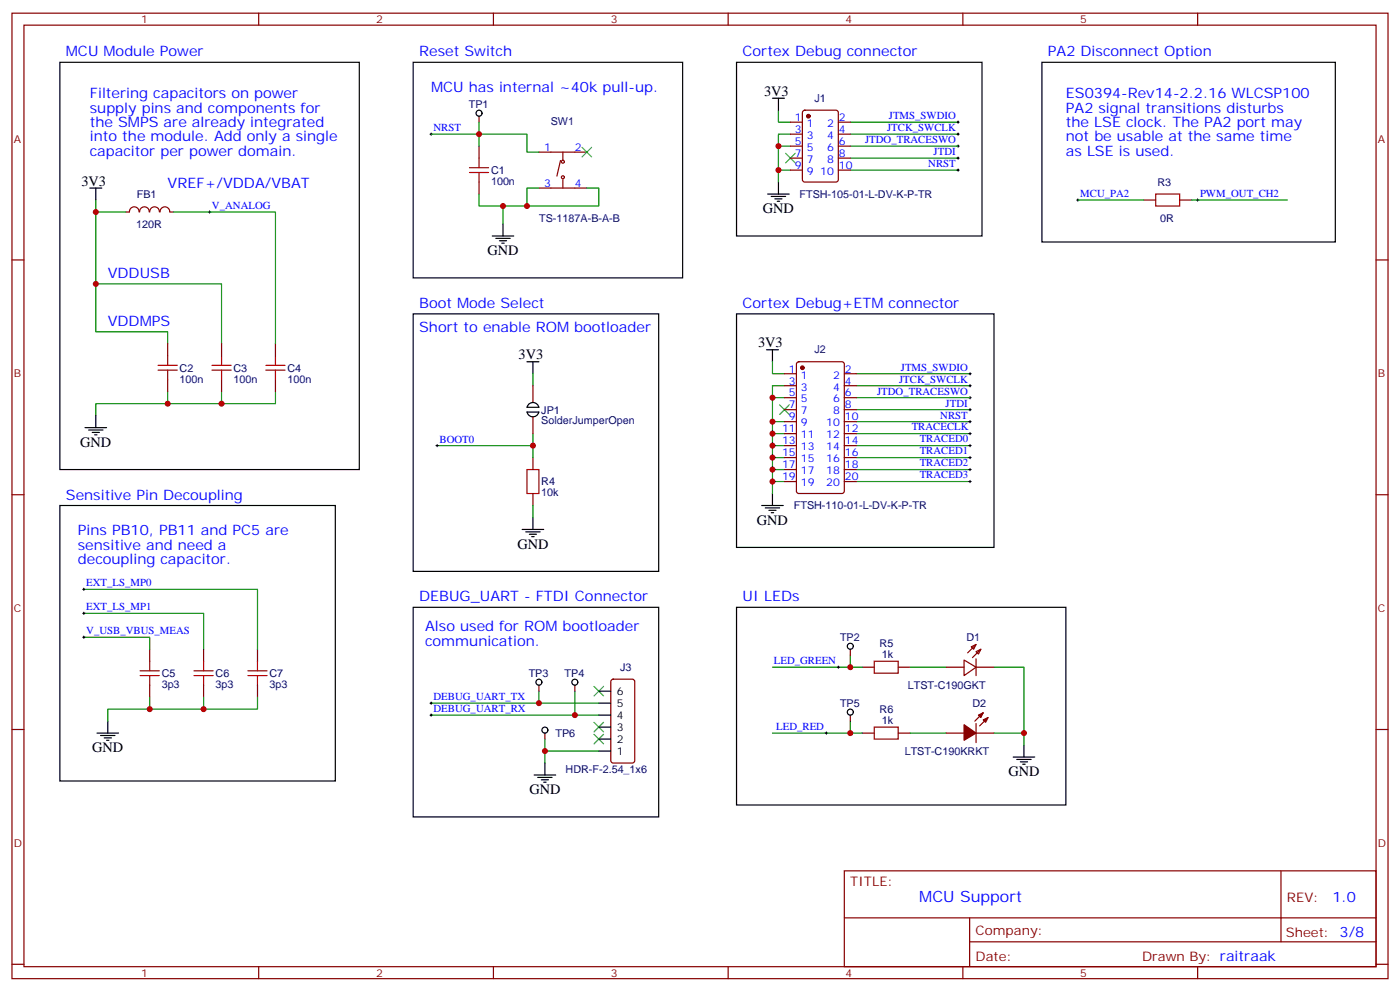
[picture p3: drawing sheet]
<svg xmlns="http://www.w3.org/2000/svg" width="412mm" height="292mm" viewBox="0 0 412 292" stroke-linecap="round" stroke-linejoin="round" font-family="sans-serif">
<g fill="none" stroke="#870000" stroke-width=".35">
<path d="M3.5 3.9h405.4v284.3h-405.4zM7.1 7.4h398.2v277.3h-398.2zM76.2 3.9v3.5M145.3 3.9v3.5M214.5 3.9v3.5M283.6 3.9v3.5M352.8 3.9v3.5M141.1 34.2v1.8M232.8 36h3.6M232.8 39.5h3.6M236.6 32.7l.5-.2h9.1l.7 .4v20l-.4 .7h-9.4l-.7-.4v-20zM246.9 36h3.6"/>
<path d="M246.9 39.5h3.6M141.1 43v3.6M141.1 53.6v3.6M158.7 55.4h14.2M158.7 44.8h14.2M165.1 47.3l-1.1 4.6M165.8 44.8v2.5M165.8 52.9v2.5M232.8 43h3.6M232.8 46.6h3.6M232.8 50.1h3.6M246.9 43h3.6"/>
<path d="M246.9 46.6h3.6M246.9 50.1h3.6M336.9 58.9h3.5M347.5 58.9h3.5M3.5 76.6h3.6M37 62.4h1.1M38.1 62.4a1.41 1.41 0 0 1 1.4-1.5 1.41 1.41 0 0 1 1.5 1.5M41.1 62.4a1.41 1.41 0 0 1 1.4-1.5 1.41 1.41 0 0 1 1.4 1.5M44.1 62.4a1.41 1.41 0 0 1 1.4-1.5 1.41 1.41 0 0 1 1.4 1.5M47.2 62.4a1.41 1.41 0 0 1 1.4-1.5 1.41 1.41 0 0 1 1.4 1.5M50.1 62.4h1.1M405.3 76.6h3.6"/>
<path d="M49.4 101.2v3.6M49.4 111.8v3.6M65.3 101.2v3.6M65.3 111.8v3.6M81.1 101.2v3.6M81.1 111.8v3.6M157 113.6v4.9M231.1 117.1h3.5M231.1 113.6h3.5M231.1 110.1h3.5M234.8 106.7l.5-.2h12.7l.7 .5v37.6l-.5 .7h-12.9l-.6-.4-.1-37.7zM248.7 117.1h3.5"/>
<path d="M248.7 113.6h3.5M248.7 110.1h3.5M157 122.8v4.9M157 134.8v3.5M231.1 127.7h3.5M231.1 124.2h3.5M231.1 120.7h3.5M231.1 131.2h3.5M231.1 134.8h3.5M231.1 138.3h3.5M248.7 127.7h3.5M248.7 124.2h3.5"/>
<path d="M248.7 120.7h3.5M248.7 131.2h3.5M248.7 134.8h3.5M248.7 138.3h3.5M3.5 145.7h3.6M157 145.3v3.6M231.1 141.8h3.5M248.7 141.8h3.5M405.3 145.7h3.6M44.1 191.2v3.5M60 191.2v3.5M75.8 191.2v3.5"/>
<path d="M250.5 191.2v1.8M254 196.5h3.5M264.6 196.5h3.5M278.7 196.5h5.3M284 194.4l3.5 2.1-3.5 2.5zM286.1 190.5l1.4-.7-.7 1.4zM287.5 191.9l1.4-.7-.7 1.4zM287.5 196.5h5.3M287.5 194v5M287.5 189.8l-2.5 2.5M288.9 191.2l-2.4 2.5M3.5 214.8h3.6"/>
<path d="M44.1 201.8v3.5M60 201.8v3.5M75.8 201.8v3.5M158.7 201.8v1.8M160.5 215.9v1.8M169.3 201.8v1.8M180.2 200.2l.4-.2h5.7l.6 .5 .1 23.5-.5 .7h-5.9l-.6-.4-.1-23.6zM250.5 210.6v1.8M254 215.9h3.5M264.6 215.9h3.5M278.7 215.9h5.3M287.5 215.9h5.3"/>
<path d="M287.5 213.1v5.6M289.6 209.9l-2.4 2.5M291 211.3l-2.4 2.5M405.3 214.8h3.6M248.7 256.5h156.6v28.2h-156.6zM377.3 256.5v20.9M248.7 270.3h156.5M285.6 277.4h119.6M285.6 270.3v14.1M3.5 284h3.6M76.2 284.7v3.5M145.3 284.7v3.5"/>
<path d="M214.5 284.7v3.5M283.6 284.7v3.5M352.8 284.7v3.5M405.3 284h3.6"/>
<circle cx="165.8" cy="52.2" r=".44"/>
<circle cx="165.8" cy="47.6" r=".44"/>
</g>
<g fill="none" stroke="#000" stroke-width=".35">
<path d="M17.6 18.3h88.2v120h-88.2zM121.7 18.3h79.4v63.5h-79.4zM217 18.3h72.3v51.2h-72.3zM306.9 18.3h86.4v53h-86.4zM227.5 28.9h3.6M229.3 28.9v3.6M26.5 55.4h3.5M28.2 55.4v3.5M226.1 57.2h6.4M227.2 57.9h4.2M228.2 58.6h2.2M229 59.3h.7"/>
<path d="M229.3 53.6v3.6M145 69.5h6.3M146 70.2h4.3M147.1 70.9h2.1M147.8 71.6h.7M148.2 66v3.5M121.7 92.4h72.3v75.9h-72.3zM217 92.4h75.8v68.8h-75.8zM155.2 106.5h3.5M157 106.5v3.6M158.7 119.9l-3.4 .1a1.76 1.76 0 0 1 1.7-1.5 1.76 1.76 0 0 1 1.7 1.5M225.8 103h3.5"/>
<path d="M227.5 103v3.5M25 125.9h6.4M26.1 126.6h4.2M27.2 127.4h2.1M27.9 128.1h.7M28.2 122.4v3.5M158.7 121.3a1.76 1.76 0 0 1-1.7 1.5 1.76 1.76 0 0 1-1.7-1.5l3.4 .1M17.6 148.9h81.2v81.1h-81.2zM153.8 155.9h6.4M154.9 156.6h4.2M155.9 157.3h2.1M156.6 158h.7"/>
<path d="M157 152.4v3.5M224.4 148.9h6.3M225.4 149.6h4.3M226.5 150.3h2.1M227.2 151h.7M227.5 145.3v3.6M121.7 178.9h72.3v61.7h-72.3zM217 178.9h97v58.2h-97zM28.6 215.9h6.3M29.6 216.6h4.3M30.7 217.3h2.1M31.4 218h.7"/>
<path d="M31.7 212.4v3.5M176.4 217.7h3.5M176.4 214.1h3.5M176.4 210.6h3.5M176.4 207.1h3.5M176.4 203.6h3.5M301.6 219.4v3.6M157.3 228.2h6.4M158.4 229h4.2M159.5 229.7h2.1M160.2 230.4h.7M160.5 224.7v3.5"/>
<path d="M176.4 221.2h3.5M298.4 223h6.4M299.5 223.7h4.2M300.6 224.4h2.1M301.3 225.1h.7"/>
<circle cx="141.1" cy="33.3" r=".88"/>
<circle cx="250.5" cy="190.3" r=".88"/>
<circle cx="158.8" cy="200.9" r=".88"/>
<circle cx="160.5" cy="215" r=".88"/>
<circle cx="169.3" cy="200.9" r=".88"/>
<circle cx="250.5" cy="209.7" r=".88"/>
</g>
<g fill="none" stroke="#a10000" stroke-width=".35">
<path d="M138.3 50.8h5.6M138.3 49.4h5.6M141.1 46.6v2.8M141.1 50.8v2.8M340.4 57.2h7.1v3.5h-7.1zM46.6 109h5.6M46.6 107.6h5.6M49.4 104.8v2.8M49.4 109v2.8M62.4 109h5.7M62.4 107.6h5.7M65.3 104.8v2.8"/>
<path d="M65.3 109v2.8M78.3 109h5.7M78.3 107.6h5.7M81.1 104.8v2.8M81.1 109v2.8M155.2 138.3h3.5v7h-3.5zM41.3 197.6h5.6M41.3 199h5.6M44.1 194.7v2.9M44.1 199v2.8M57.1 197.6h5.7M57.1 199h5.7"/>
<path d="M60 194.7v2.9M60 199v2.8M73 197.6h5.7M73 199h5.7M75.8 194.7v2.9M75.8 199v2.8M257.5 194.7h7.1v3.6h-7.1zM257.5 214.1h7.1v3.6h-7.1z"/>
</g>
<g fill="none" stroke="#008700" stroke-width=".35">
<path d="M127 39.5h14.1v3.5M141.1 36v3.5h14.1v5.3h3.5M229.3 32.5v3.5h3.5M232.8 39.5h-3.5v14.1M250.5 36h31.7M250.5 39.5h31.7M28.2 58.9v38.8h21.2v3.5M141.1 57.2v3.5h7.1M158.7 55.4h-3.5v5.3M172.9 55.4h3.5v5.3h-28.2v5.3M229.3 50.1h3.5M229.3 43h3.5"/>
<path d="M250.5 50.1h31.7M250.5 43h31.7M250.5 46.6h31.7M317.5 58.9h19.4M351 58.9h28.2M28.2 62.4h8.8M51.2 62.4h29.9v38.8M28.2 83.6h37.1v17.6M49.4 115.4v3.5h-21.2v3.5M65.3 115.4v3.5h-15.9M81.1 115.4v3.5h-15.8M157 110.1v3.5"/>
<path d="M227.5 106.5v3.6h3.6M227.5 117.1h3.6M231.1 113.6h-3.6v31.7M252.2 117.1h33.6M252.2 110.1h33.6M252.2 113.6h33.6M128.8 131.2h28.2M157 127.7v7.1M227.5 131.2h3.6M227.5 124.2h3.6M227.5 127.7h3.6M227.5 134.8h3.6"/>
<path d="M227.5 138.3h3.6M252.2 131.2h33.6M252.2 124.2h33.6M252.2 127.7h33.6M252.2 134.8h33.6M252.2 138.3h33.6M252.2 120.7h33.6M157 148.9v3.5M227.5 141.8h3.6M252.2 141.8h33.6M24.7 173.6h51.1v17.6M24.7 187.7h19.4v3.5"/>
<path d="M24.7 180.6h35.3v10.6M227.5 196.5h26.5M250.5 193v3.5M268.1 196.5h10.6M292.8 196.5h8.8v22.9M44.1 205.3v3.5h-12.4v3.6M60 205.3v3.5h-15.9M75.8 205.3v3.5h-15.8M127 210.6h49.4M127 207.1h49.4M158.7 203.6v3.5M160.5 217.7v3.5"/>
<path d="M169.3 203.6v7M227.5 215.9h26.5M250.5 212.4v3.5M268.1 215.9h10.6M292.8 215.9h8.8M176.4 221.2h-15.9v3.5"/>
</g>
<g fill="none" stroke="#000" stroke-width=".29">
<path d="M126.6 39.5h.8M127 39.2v.7M281.9 39.5h.7M281.9 36h.7M282.2 35.6v.7M282.2 39.2v.7M281.9 43h.7M281.9 46.6h.7M281.9 50.1h.7M282.2 42.7v.7M282.2 46.2v.7M282.2 49.7v.7"/>
<path d="M317.1 58.9h.8M317.5 58.6v.7M352.4 58.9h.7M352.8 58.6v.7M61.4 62.4h.7M61.7 62.1v.7M285.4 117.1h.7M285.4 110.1h.7M285.4 113.6h.7M285.8 109.7v.7M285.8 113.2v.7M285.8 116.8v.7"/>
<path d="M128.4 131.2h.7M128.8 130.9v.7M285.4 131.2h.7M285.4 120.7h.7M285.4 124.2h.7M285.4 127.7h.7M285.4 134.8h.7M285.4 138.3h.7M285.8 120.3v.7M285.8 123.8v.7M285.8 127.4v.7M285.8 130.9v.7"/>
<path d="M285.8 134.4v.7M285.8 137.9v.7M285.4 141.8h.7M285.8 141.5v.7M24.3 173.6h.7M24.7 173.2v.7M24.3 180.6h.7M24.3 187.7h.7M24.7 180.3v.7M24.7 187.3v.7M246.6 196.5h.7M246.9 196.1v.8"/>
<path d="M126.6 210.6h.8M126.6 207.1h.8M127 206.7v.7M127 210.3v.7M243.1 215.9h.7M243.4 215.5v.8"/>
</g>
<path d="M171.4 43.4l2.9 2.8M174.3 43.4l-2.9 2.8M231.4 45.2l2.8 2.8M234.2 45.2l-2.8 2.8M229.7 119.2l2.8 2.9M232.5 119.2l-2.8 2.9M175 216.3l2.8 2.8M175 202.1l2.8 2.9M175 212.7l2.8 2.8M177.8 216.3l-2.8 2.8M177.8 202.1l-2.8 2.9M177.8 212.7l-2.8 2.8" fill="none" stroke="#3c3" stroke-width=".35"/>
<g fill="#870000" stroke="#870000" stroke-width=".35">
<path d="M289.6 212l1.4-.7-.7 1.4z"/>
<path d="M288.2 210.6l1.4-.7-.7 1.4z"/>
<path d="M284 213.4l3.5 2.5-3.5 2.1z"/>
<circle cx="236.4" cy="108.3" r=".53"/>
<circle cx="238.1" cy="34.2" r=".53"/>
</g>
<g fill="#c00">
<circle cx="157" cy="131.2" r=".88"/>
<circle cx="148.2" cy="60.7" r=".88"/>
<circle cx="155.2" cy="60.7" r=".88"/>
<circle cx="141.1" cy="39.5" r=".88"/>
<circle cx="65.3" cy="118.9" r=".88"/>
<circle cx="49.4" cy="118.9" r=".88"/>
<circle cx="28.2" cy="83.6" r=".88"/>
<circle cx="28.2" cy="62.4" r=".88"/>
<circle cx="169.3" cy="210.6" r=".88"/>
<circle cx="158.8" cy="207.1" r=".88"/>
<circle cx="160.5" cy="221.2" r=".88"/>
<circle cx="227.5" cy="117.1" r=".88"/>
<circle cx="227.5" cy="124.2" r=".88"/>
<circle cx="227.5" cy="127.7" r=".88"/>
<circle cx="227.5" cy="131.2" r=".88"/>
<circle cx="227.5" cy="134.8" r=".88"/>
<circle cx="227.5" cy="138.3" r=".88"/>
<circle cx="227.5" cy="141.8" r=".88"/>
<circle cx="229.3" cy="50.1" r=".88"/>
<circle cx="229.3" cy="43" r=".88"/>
<circle cx="250.5" cy="215.9" r=".88"/>
<circle cx="250.5" cy="196.5" r=".88"/>
<circle cx="301.6" cy="215.9" r=".88"/>
<circle cx="44.1" cy="208.8" r=".88"/>
<circle cx="60" cy="208.8" r=".88"/>
</g>
<text font-size="4.6" fill="#00f" x="270.8" y="265.5">MCU Support</text>
<g font-size="4.2" fill="#00f">
<text x="19.4" y="16.6">MCU Module Power</text>
<text x="123.5" y="16.6">Reset Switch</text>
<text x="218.7" y="16.6">Cortex Debug connector</text>
<text x="308.7" y="16.6">PA2 Disconnect Option</text>
<text x="26.5" y="28.9">Filtering capacitors on power</text>
<text x="127" y="27.2">MCU has internal ~40k pull-up.</text>
<text x="314" y="28.9">ES0394-Rev14-2.2.16 WLCSP100</text>
<text x="26.5" y="33.2">supply pins and components for</text>
<text x="314" y="33.2">PA2 signal transitions disturbs</text>
<text x="26.5" y="37.4">the SMPS are already integrated</text>
<text x="26.5" y="41.6">into the module. Add only a single</text>
<text x="314" y="37.4">the LSE clock. The PA2 port may</text>
<text x="314" y="41.6">not be usable at the same time</text>
<text x="26.5" y="45.9">capacitor per power domain.</text>
<text x="314" y="45.9">as LSE is used.</text>
<text x="49.4" y="55.4">VREF+/VDDA/VBAT</text>
<text x="31.7" y="81.8">VDDUSB</text>
<text x="31.7" y="96">VDDMPS</text>
<text x="123.5" y="90.7">Boot Mode Select</text>
<text x="218.7" y="90.7">Cortex Debug+ETM connector</text>
<text x="123.5" y="97.7">Short to enable ROM bootloader</text>
<text x="19.4" y="147.1">Sensitive Pin Decoupling</text>
<text x="22.9" y="157.7">Pins PB10, PB11 and PC5 are</text>
<text x="22.9" y="161.9">sensitive and need a</text>
<text x="22.9" y="166.2">decoupling capacitor.</text>
<text x="123.5" y="177.1">DEBUG_UART - FTDI Connector</text>
<text x="218.7" y="177.1">UI LEDs</text>
<text x="125.2" y="185.9">Also used for ROM bootloader</text>
<text x="125.2" y="190.1">communication.</text>
<text x="392.5" y="265.7">1.0</text>
</g>
<g font-size="4.2">
<text x="225.1" y="28.2">3V3</text>
<text x="24" y="54.7">3V3</text>
<text x="224.7" y="62.8">GND</text>
<text x="143.6" y="75.1">GND</text>
<text x="152.8" y="105.8">3V3</text>
<text x="223.3" y="102.3">3V3</text>
<text x="23.6" y="131.6">GND</text>
<text x="223" y="154.5">GND</text>
<text x="152.4" y="161.6">GND</text>
<text x="27.2" y="221.5">GND</text>
<text x="155.9" y="233.9">GND</text>
<text x="297.1" y="228.6">GND</text>
</g>
<g font-size="3.9" fill="#800">
<text x="250.5" y="261.1">TITLE:</text>
<text x="379.1" y="265.7">REV:</text>
<text x="287.4" y="275.3">Company:</text>
<text x="378.7" y="275.9">Sheet: 3/8</text>
<text x="287.4" y="282.9">Date:</text>
<text x="336.4" y="283">Drawn By: raitraak</text>
</g>
<g font-size="3.2" fill="#800">
<text x="41.6" y="6.9">1</text>
<text x="110.8" y="6.9">2</text>
<text x="179.9" y="6.9">3</text>
<text x="249.1" y="6.9">4</text>
<text x="318.2" y="6.9">5</text>
<text x="4.1" y="42">A</text>
<text x="405.9" y="42">A</text>
<text x="4.1" y="111.1">B</text>
<text x="405.9" y="111.1">B</text>
<text x="4.1" y="180.3">C</text>
<text x="405.9" y="180.3">C</text>
<text x="4.1" y="249.4">D</text>
<text x="405.9" y="249.4">D</text>
<text x="41.6" y="287.7">1</text>
<text x="110.8" y="287.7">2</text>
<text x="179.9" y="287.7">3</text>
<text x="249.1" y="287.7">4</text>
<text x="318.2" y="287.7">5</text>
</g>
<g font-size="3.2" fill="#000080">
<text x="138.1" y="31.8">TP1</text>
<text x="239.9" y="30.1">J1</text>
<text x="162.2" y="36.9">SW1</text>
<text x="144.6" y="51.2">C1</text>
<text x="40.3" y="58.3">FB1</text>
<text x="144.6" y="54.5">100n</text>
<text x="235.5" y="58.3">FTSH-105-01-L-DV-K-P-TR</text>
<text x="340.9" y="54.7">R3</text>
<text x="158.8" y="65.3">TS-1187A-B-A-B</text>
<text x="341.8" y="65.3">0R</text>
<text x="40.1" y="67.1">120R</text>
<text x="239.9" y="104.1">J2</text>
<text x="52.9" y="112.7">100n</text>
<text x="52.9" y="109.4">C2</text>
<text x="68.8" y="112.7">100n</text>
<text x="68.8" y="109.4">C3</text>
<text x="84.7" y="112.7">100n</text>
<text x="84.7" y="109.4">C4</text>
<text x="159.5" y="125">SolderJumperOpen</text>
<text x="159.5" y="121.8">JP1</text>
<text x="159.5" y="142.9">R4</text>
<text x="159.5" y="146.2">10k</text>
<text x="233.8" y="150">FTSH-110-01-L-DV-K-P-TR</text>
<text x="247.5" y="188.8">TP2</text>
<text x="259.1" y="190.5">R5</text>
<text x="284.7" y="188.8">D1</text>
<text x="182.7" y="197.6">J3</text>
<text x="259.8" y="193.7">1k</text>
<text x="47.6" y="202.6">3p3</text>
<text x="47.6" y="199.4">C5</text>
<text x="63.5" y="202.6">3p3</text>
<text x="63.5" y="199.4">C6</text>
<text x="79.4" y="202.6">3p3</text>
<text x="79.4" y="199.4">C7</text>
<text x="155.7" y="199.4">TP3</text>
<text x="166.3" y="199.4">TP4</text>
<text x="267.4" y="202.9">LTST-C190GKT</text>
<text x="247.5" y="208.2">TP5</text>
<text x="259.1" y="209.9">R6</text>
<text x="286.5" y="208.2">D2</text>
<text x="259.8" y="213.1">1k</text>
<text x="163.6" y="217">TP6</text>
<text x="166.6" y="227.6">HDR-F-2.54_1x6</text>
<text x="266.5" y="222.3">LTST-C190KRKT</text>
</g>
<g font-size="3.2" fill="#00f">
<text x="234.2" y="35.6">1</text>
<text x="247.1" y="35.6">2</text>
<text x="261.8" y="35.1">JTMS_SWDIO</text>
<text x="127.7" y="38.6">NRST</text>
<text x="234.2" y="39.2">3</text>
<text x="237.7" y="37.4">1</text>
<text x="237.7" y="40.9">3</text>
<text x="243.6" y="37.4">2</text>
<text x="243.6" y="40.9">4</text>
<text x="247.1" y="39.2">4</text>
<text x="261.3" y="38.6">JTCK_SWCLK</text>
<text x="160.3" y="44.5">1</text>
<text x="169.3" y="44.5">2</text>
<text x="234.2" y="42.7">5</text>
<text x="234.2" y="46.2">7</text>
<text x="237.7" y="44.5">5</text>
<text x="237.7" y="48">7</text>
<text x="243.6" y="44.5">6</text>
<text x="243.6" y="48">8</text>
<text x="247.1" y="42.7">6</text>
<text x="247.1" y="46.2">8</text>
<text x="254.8" y="42.2">JTDO_TRACESWO</text>
<text x="275" y="45.7">JTDI</text>
<text x="234.2" y="49.7">9</text>
<text x="237.7" y="51.5">9</text>
<text x="241.6" y="51.5">10</text>
<text x="247.1" y="49.7">10</text>
<text x="273.5" y="49.2">NRST</text>
<text x="160.3" y="55">3</text>
<text x="169.3" y="55">4</text>
<text x="318.2" y="58">MCU_PA2</text>
<text x="353.5" y="58">PWM_OUT_CH2</text>
<text x="62.4" y="61.6">V_ANALOG</text>
<text x="232.4" y="113.2">3</text>
<text x="232.4" y="109.7">1</text>
<text x="235.9" y="111.5">1</text>
<text x="245.4" y="111.5">2</text>
<text x="248.9" y="113.2">4</text>
<text x="248.9" y="109.7">2</text>
<text x="264.9" y="112.7">JTCK_SWCLK</text>
<text x="265.4" y="109.2">JTMS_SWDIO</text>
<text x="232.4" y="116.8">5</text>
<text x="235.9" y="118.5">5</text>
<text x="235.9" y="115">3</text>
<text x="245.4" y="118.5">6</text>
<text x="245.4" y="115">4</text>
<text x="248.9" y="116.8">6</text>
<text x="258.3" y="116.2">JTDO_TRACESWO</text>
<text x="278.5" y="119.8">JTDI</text>
<text x="232.4" y="123.8">9</text>
<text x="232.4" y="120.3">7</text>
<text x="235.9" y="125.6">9</text>
<text x="235.9" y="122.1">7</text>
<text x="243.4" y="125.6">10</text>
<text x="245.4" y="122.1">8</text>
<text x="248.9" y="123.8">10</text>
<text x="248.9" y="120.3">8</text>
<text x="277" y="123.3">NRST</text>
<text x="129.5" y="130.4">BOOT0</text>
<text x="230.4" y="127.4">11</text>
<text x="230.4" y="130.9">13</text>
<text x="235.9" y="129.1">11</text>
<text x="243.4" y="129.1">12</text>
<text x="248.9" y="127.4">12</text>
<text x="248.9" y="130.9">14</text>
<text x="268.6" y="126.8">TRACECLK</text>
<text x="270.9" y="130.3">TRACED0</text>
<text x="230.4" y="134.4">15</text>
<text x="230.4" y="137.9">17</text>
<text x="235.9" y="132.6">13</text>
<text x="235.9" y="136.2">15</text>
<text x="243.4" y="132.6">14</text>
<text x="243.4" y="136.2">16</text>
<text x="248.9" y="134.4">16</text>
<text x="248.9" y="137.9">18</text>
<text x="270.9" y="133.8">TRACED1</text>
<text x="270.9" y="137.4">TRACED2</text>
<text x="230.4" y="141.5">19</text>
<text x="235.9" y="143.2">19</text>
<text x="235.9" y="139.7">17</text>
<text x="243.4" y="143.2">20</text>
<text x="243.4" y="139.7">18</text>
<text x="248.9" y="141.5">20</text>
<text x="270.9" y="140.9">TRACED3</text>
<text x="25.4" y="172.7">EXT_LS_MP0</text>
<text x="25.4" y="179.7">EXT_LS_MP1</text>
<text x="25.4" y="186.8">V_USB_VBUS_MEAS</text>
<text x="228" y="195.6">LED_GREEN</text>
<text x="127.7" y="209.7">DEBUG_UART_RX</text>
<text x="127.7" y="206.2">DEBUG_UART_TX</text>
<text x="228.6" y="215">LED_RED</text>
</g>
<g font-size="3.2">
<text x="181.7" y="208.1">5</text>
<text x="181.7" y="204.6">6</text>
<text x="181.7" y="215.2">3</text>
<text x="181.7" y="211.7">4</text>
<text x="181.7" y="218.7">2</text>
<text x="181.7" y="222.2">1</text>
</g>
</svg>
